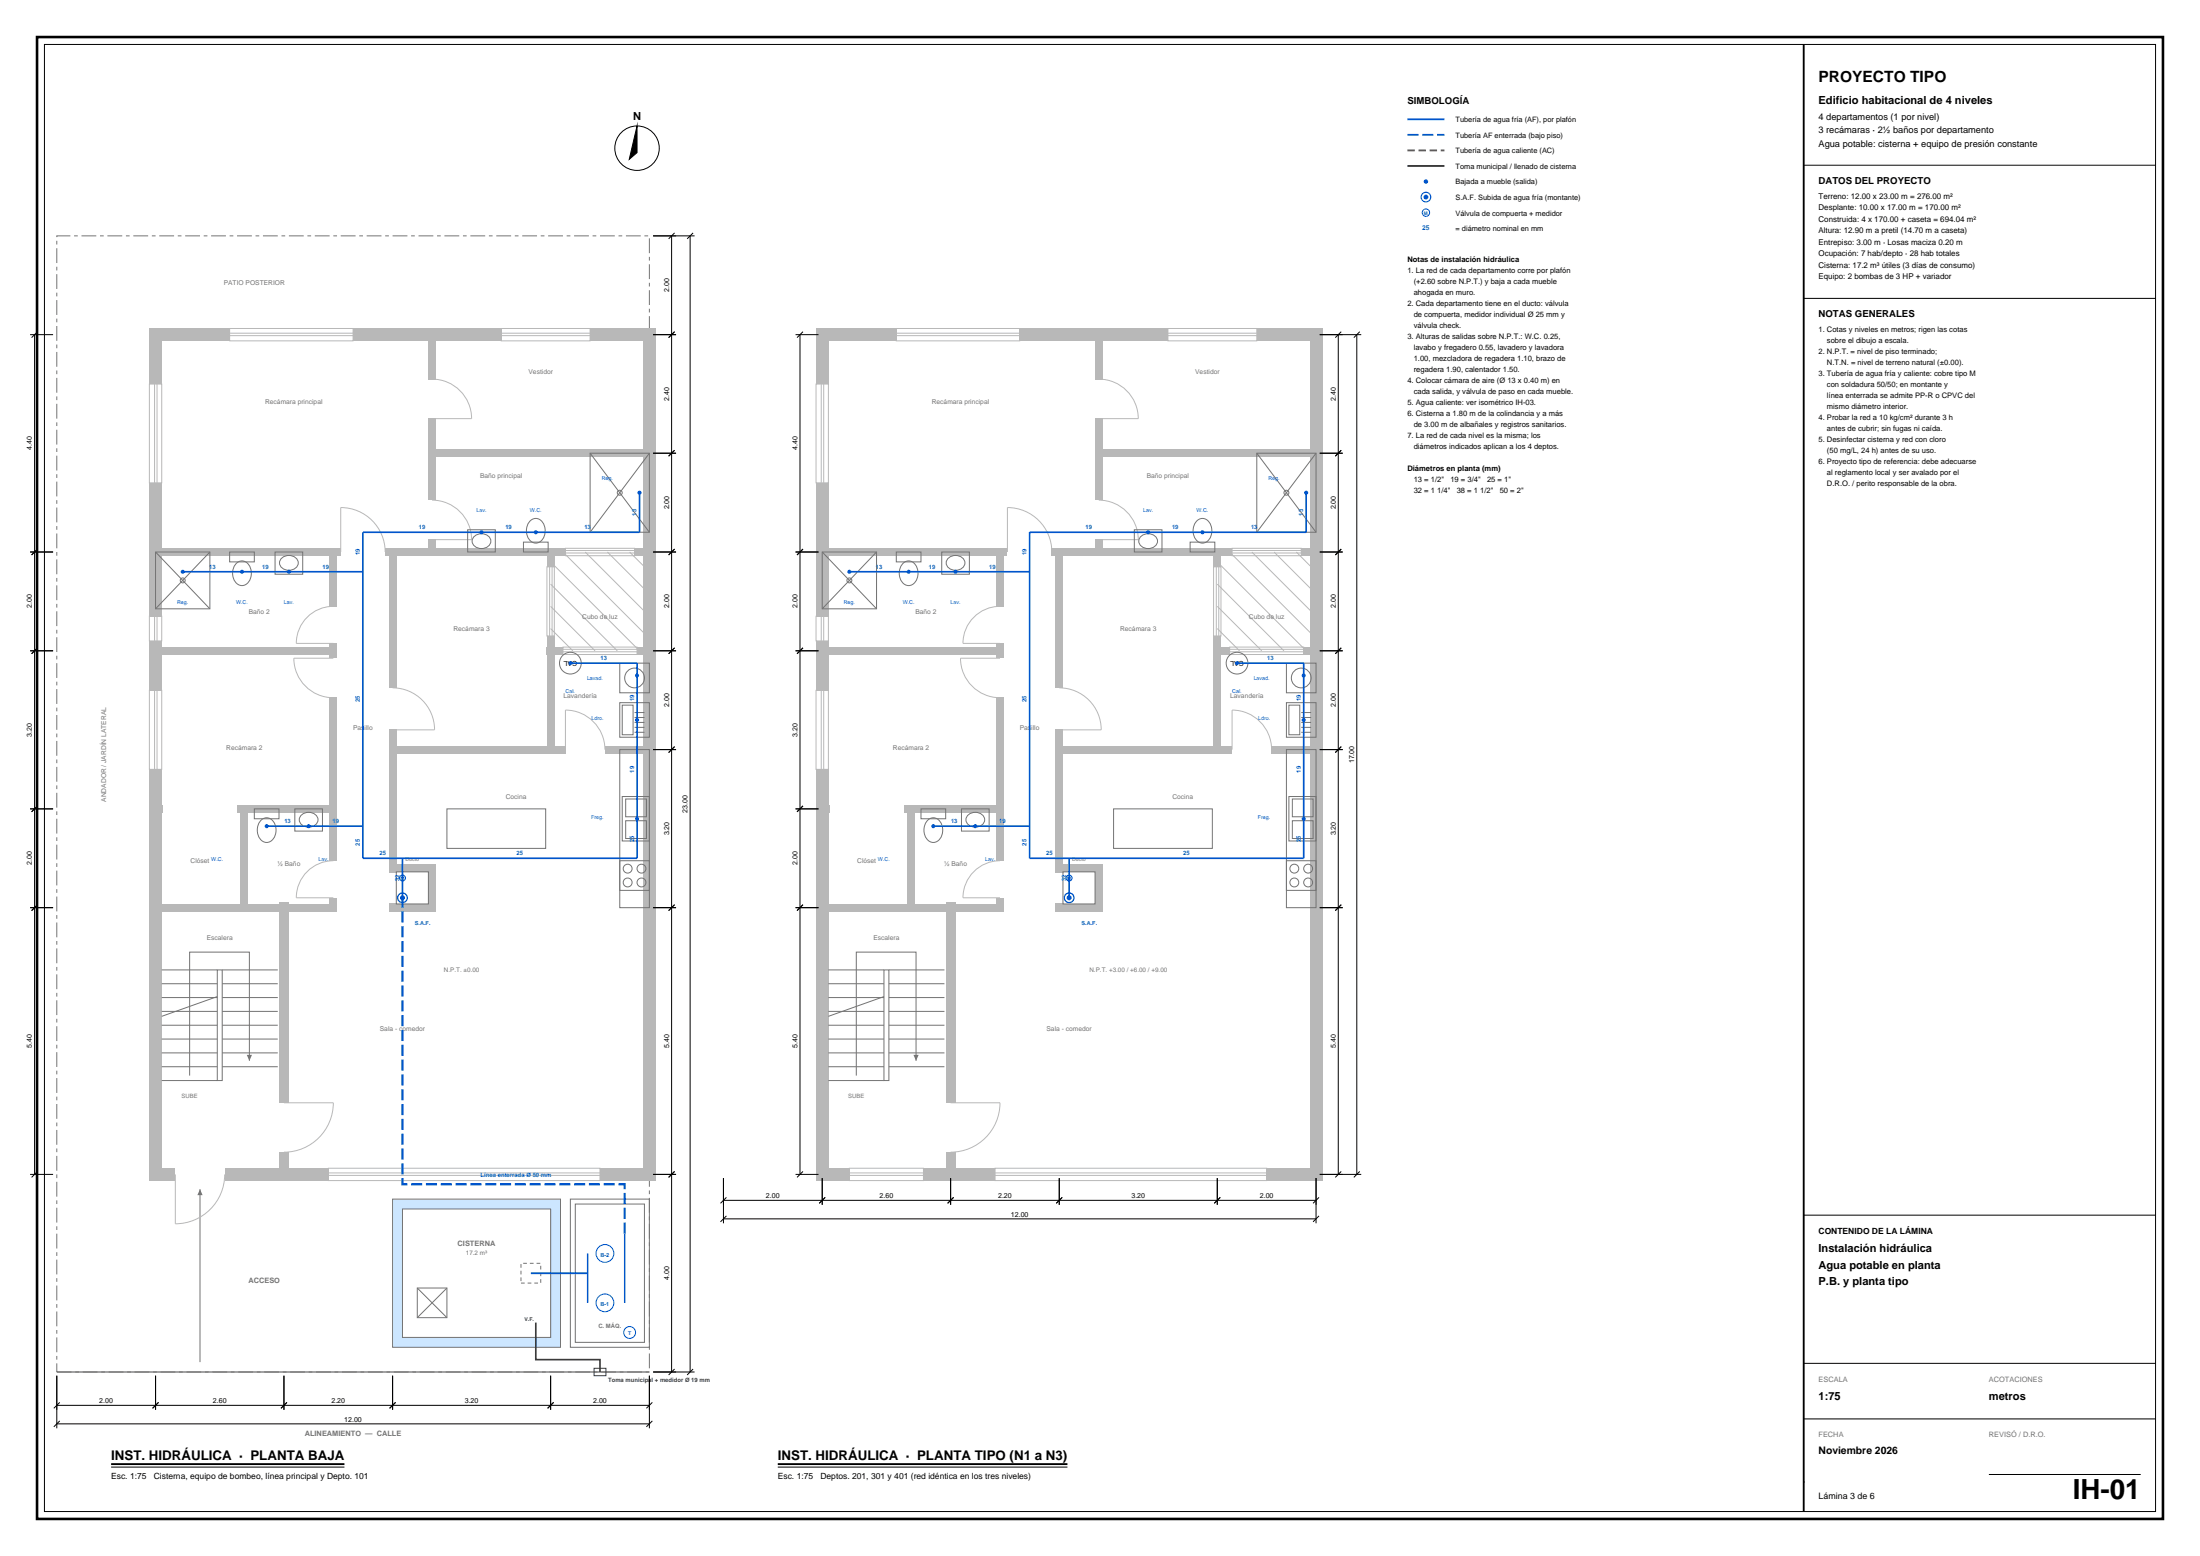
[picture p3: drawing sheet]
<svg xmlns="http://www.w3.org/2000/svg" width="594mm" height="420mm" viewBox="0 0 594 420" stroke-linecap="round" stroke-linejoin="round" font-family="sans-serif">
<path d="M10 10h574v400h-574z" fill="none" stroke="#000" stroke-width=".7" stroke-linecap="butt"/>
<path d="M12 12h570v396h-570zM487 44.6h95M487 80.5h95M487 328h95M487 368h95M487 400h.1M487 383h95M537 398h41" fill="none" stroke="#000" stroke-width=".27"/>
<path d="M487 12v396" fill="none" stroke="#000" stroke-width=".5"/>
<path d="M15.3 370.3h160" fill="none" stroke="#737373" stroke-width=".35"/>
<path d="M106 323.7h45.3v40h-45.3z" fill-rule="evenodd" fill="#cce6ff" stroke="#737373" stroke-width=".27"/>
<path d="M108.7 326.3h40v34.7h-40z" fill-rule="evenodd" fill="#fff" stroke="#737373" stroke-width=".27"/>
<path d="M54 321v46.7M154 323.7h21.3v40h-21.3zM155.3 325h18.7v37.3h-18.7zM112.7 347.7h8v8h-8zM112.7 347.7l8 8M120.7 347.7l-8 8" fill="none" stroke="#737373" stroke-width=".27"/>
<path d="M140.7 341h5.3v5.3h-5.3z" fill="none" stroke="#737373" stroke-width=".27" stroke-dasharray="1 .8" stroke-linecap="butt"/>
<path d="M54 321l.7 1.6h-1.4z" fill="#737373"/>
<path d="M15.3 63.7h160v306.6h-160z" fill="none" stroke="#737373" stroke-width=".27" stroke-dasharray="4 1 1 1" stroke-linecap="butt"/>
<path d="M148.7 157.7l18 18M148.7 151.7l24 24M152 149l23.3 23.3M158 149l17.3 17.3M164 149l11.3 11.3M170 149l5.3 5.3M148.7 175.7h.1M148.7 169.7l6 6M148.7 163.7l12 12" fill="none" stroke="#b8b8b8" stroke-width=".27"/>
<g fill="#b8b8b8">
<path d="M40.3 315.3h7v3.4h-7z" fill-rule="evenodd"/>
<path d="M60.7 315.3h28v3.4h-28z" fill-rule="evenodd"/>
<path d="M162 315.3h15v3.4h-15z" fill-rule="evenodd"/>
</g>
<path d="M47.3 317v13.3a13.3 13.3 0 0 0 13.4-13.3M88.7 315.3h73.3v3.4h-73.3zM88.7 317.3h73.3M88.7 316.6h73.3" fill="none" stroke="#b8b8b8" stroke-width=".27"/>
<g fill="#b8b8b8">
<path d="M40.3 88.7h21.7v3.3h-21.7z" fill-rule="evenodd"/>
<path d="M95.3 88.7h40v3.3h-40z" fill-rule="evenodd"/>
<path d="M159.3 88.7h17.7v3.3h-17.7z" fill-rule="evenodd"/>
</g>
<path d="M62 88.7h33.3v3.3h-33.3zM62 90.6h33.3M62 89.9h33.3M135.3 88.7h24v3.3h-24zM135.3 90.6h24M135.3 89.9h24" fill="none" stroke="#b8b8b8" stroke-width=".27"/>
<g fill="#b8b8b8">
<path d="M40.3 207.7h3.4v111h-3.4z" fill-rule="evenodd"/>
<path d="M40.3 173h3.4v13.3h-3.4z" fill-rule="evenodd"/>
<path d="M40.3 130.3h3.4v36h-3.4z" fill-rule="evenodd"/>
<path d="M40.3 88.7h3.4v15h-3.4z" fill-rule="evenodd"/>
</g>
<path d="M40.3 103.7h3.4v26.6h-3.4zM41.7 103.7v26.6M42.4 103.7v26.6M40.3 166.3h3.4v6.7h-3.4zM41.7 166.3v6.7M42.4 166.3v6.7M40.3 186.3h3.4v21.4h-3.4zM41.7 186.3v21.4M42.4 186.3v21.4" fill="none" stroke="#b8b8b8" stroke-width=".27"/>
<g fill="#b8b8b8">
<path d="M173.7 88.7h3.3v230h-3.3z" fill-rule="evenodd"/>
<path d="M75.3 311h2.7v7.3h-2.7z" fill-rule="evenodd"/>
<path d="M75.3 243.7h2.7v54h-2.7z" fill-rule="evenodd"/>
</g>
<path d="M76.7 297.7h13.3a13.3 13.3 0 0 1-13.3 13.3" fill="none" stroke="#b8b8b8" stroke-width=".27"/>
<g fill="#b8b8b8">
<path d="M41 244h50v2h-50z" fill-rule="evenodd"/>
<path d="M105 244h12.7v2h-12.7z" fill-rule="evenodd"/>
<path d="M65 217.3h2v28.7h-2z" fill-rule="evenodd"/>
<path d="M89 242.3h2v3.7h-2z" fill-rule="evenodd"/>
<path d="M89 188.3h2v44h-2z" fill-rule="evenodd"/>
<path d="M89 173.7h2v4h-2z" fill-rule="evenodd"/>
<path d="M89 148h2v15.7h-2z" fill-rule="evenodd"/>
</g>
<path d="M90 177.7h-10.7a10.7 10.7 0 0 0 10.7 10.6M90 163.7a10 10 0 0 0-10 10h10M90 232.3a10 10 0 0 0-10 10h10" fill="none" stroke="#b8b8b8" stroke-width=".27"/>
<g fill="#b8b8b8">
<path d="M41 217.3h3v2h-3z" fill-rule="evenodd"/>
<path d="M64 217.3h27v2h-27z" fill-rule="evenodd"/>
<path d="M41 174.7h50v2h-50z" fill-rule="evenodd"/>
<path d="M41 148h51v2h-51z" fill-rule="evenodd"/>
<path d="M104 148h48.7v2h-48.7z" fill-rule="evenodd"/>
<path d="M171.3 148h5v2h-5z" fill-rule="evenodd"/>
</g>
<path d="M92 149v-12a12 12 0 0 1 12 12M152.7 148h18.6v2h-18.6zM152.7 149.3h18.6M152.7 148.6h18.6" fill="none" stroke="#b8b8b8" stroke-width=".27"/>
<g fill="#b8b8b8">
<path d="M105 243.7h2v2.3h-2z" fill-rule="evenodd"/>
<path d="M105 197h2v38.7h-2z" fill-rule="evenodd"/>
<path d="M105 148h2v37.7h-2z" fill-rule="evenodd"/>
</g>
<path d="M106 185.7a11.3 11.3 0 0 1 11.3 11.3h-11.3" fill="none" stroke="#b8b8b8" stroke-width=".27"/>
<g fill="#b8b8b8">
<path d="M115.7 233.3h2v12.7h-2z" fill-rule="evenodd"/>
<path d="M105 233.3h12.7v2h-12.7z" fill-rule="evenodd"/>
<path d="M105 201.3h47.7v2h-47.7z" fill-rule="evenodd"/>
<path d="M163.3 201.3h13v2h-13z" fill-rule="evenodd"/>
</g>
<path d="M152.7 202.3v-10.6a10.7 10.7 0 0 1 10.6 10.6" fill="none" stroke="#b8b8b8" stroke-width=".27"/>
<g fill="#b8b8b8">
<path d="M147.7 171.7h2v31.6h-2z" fill-rule="evenodd"/>
<path d="M147.7 148h2v5h-2z" fill-rule="evenodd"/>
</g>
<path d="M147.7 153h2v18.7h-2zM148.4 153v18.7M149.1 153v18.7" fill="none" stroke="#b8b8b8" stroke-width=".27"/>
<g fill="#b8b8b8">
<path d="M147.7 174.7h4.3v2h-4.3z" fill-rule="evenodd"/>
<path d="M172 174.7h4.3v2h-4.3z" fill-rule="evenodd"/>
</g>
<path d="M152 174.7h20v2h-20zM152 175.9h20M152 175.3h20" fill="none" stroke="#b8b8b8" stroke-width=".27"/>
<g fill="#b8b8b8">
<path d="M115.7 145.7h2v4.3h-2z" fill-rule="evenodd"/>
<path d="M115.7 113h2v22h-2z" fill-rule="evenodd"/>
<path d="M115.7 89.3h2v13h-2z" fill-rule="evenodd"/>
</g>
<path d="M116.7 102.3a10.7 10.7 0 0 1 10.6 10.7h-10.6M116.7 135a10.7 10.7 0 0 1 10.6 10.7h-10.6" fill="none" stroke="#b8b8b8" stroke-width=".27"/>
<path d="M115.7 121.3h60.6v2h-60.6z" fill-rule="evenodd" fill="#b8b8b8"/>
<g fill="none" stroke="#737373" stroke-width=".27">
<path d="M43.7 276.7h15M43.7 273h15M43.7 269.3h15M43.7 265.5h15M43.7 261.8h15M58.7 261.8h1.3v29.9h-1.3zM60 276.7h15M60 273h15M60 269.3h15M60 265.5h15M60 261.8h15M43.7 291.7h15"/>
<path d="M43.7 287.9h15M43.7 284.2h15M43.7 280.5h15M60 287.9h15M60 284.2h15M60 280.5h15M67.3 286.3v-29.3h-16.1v33.3"/>
</g>
<path d="M66.6 284.7h1.4l-.7 1.6z" fill="#737373"/>
<g fill="none" stroke="#737373" stroke-width=".27">
<path d="M159.3 122.3h16v21.4h-16zM159.3 122.3l16 21.4M175.3 122.3l-16 21.4M42 149h14.7v15.3h-14.7zM42 149l14.7 15.3M56.7 149l-14.7 15.3M62 149h6.7v2.7h-6.7zM63.7 152.1a2.26 2.26 0 0 1 3.9 1.2 3.6 3.6 0 0 1-1.7 4.7 2.8 2.8 0 0 1-3.1-3.3 3.8 3.8 0 0 1 .9-2.6zM74.3 149h7.4v6h-7.4zM76.2 150.5a2.69 2.69 0 0 1 4.3 1.4 2.6 2.6 0 0 1-2.5 2 2.6 2.6 0 0 1-2.5-2l.1-.5zM126.3 143h7.4v6h-7.4zM128.2 144.7a2.69 2.69 0 0 1 4.3 1.4 2.6 2.6 0 0 1-2.5 2 2.6 2.6 0 0 1-2.5-2l.1-.6z"/>
<path d="M141.3 146.3h6.7v2.7h-6.7zM143.1 140.7a2.26 2.26 0 0 1 3.8 1.1 3.6 3.6 0 0 1-1.7 4.7 2.8 2.8 0 0 1-3.1-3.2 3.8 3.8 0 0 1 1-2.6zM167.3 179h8v8h-8zM167.3 189.7h8v9.3h-8zM168 190.3h2.9v8h-2.9zM171.3 197.7h2.7M171.3 196.3h2.7M171.3 195h2.7M171.3 193.7h2.7M171.3 192.3h2.7M68.7 218.3h6.6v2.7h-6.6zM79.6 218.3h7.5v6h-7.5z"/>
<path d="M81.5 219.9a2.69 2.69 0 0 1 4.4 1.4 2.6 2.6 0 0 1-2.6 2 2.6 2.6 0 0 1-2.5-2l.1-.6zM120.7 218.3h26.6v10.7h-26.6zM167.3 202.3h8v42.7h-8zM168 215h7.3v12h-7.3zM168.9 215.7h5.6v4.8h-5.6zM70.4 221.5a2.26 2.26 0 0 1 3.9 1.1 3.6 3.6 0 0 1-1.7 4.7 2.8 2.8 0 0 1-3.1-3.2 3.8 3.8 0 0 1 .9-2.6zM107 235.3h8.7v8.7h-8.7zM167.3 232.3h8v8h-8zM168.9 221.5h5.6v4.8h-5.6zM58.7 269l-15 5.3"/>
<circle cx="167.3" cy="133" r=".67"/>
<circle cx="49.3" cy="156.7" r=".67"/>
<circle cx="154" cy="179" r="2.93"/>
<circle cx="171.3" cy="183" r="2.67"/>
<circle cx="169.5" cy="238.2" r="1.2"/>
<circle cx="169.5" cy="234.5" r="1.2"/>
<circle cx="173.2" cy="238.2" r="1.2"/>
<circle cx="173.2" cy="234.5" r="1.2"/>
</g>
<path d="M83.3 223h14.7v8.7h10.7v10.6" fill="none" stroke="#0054cc" stroke-width=".45"/>
<circle cx="83.3" cy="223" r=".55" fill="#0054cc"/>
<path d="M72 223h11.3" fill="none" stroke="#0054cc" stroke-width=".45"/>
<circle cx="72" cy="223" r=".55" fill="#0054cc"/>
<path d="M78 154.3h20v68.7" fill="none" stroke="#0054cc" stroke-width=".45"/>
<circle cx="78" cy="154.3" r=".55" fill="#0054cc"/>
<path d="M65.3 154.3h12.7" fill="none" stroke="#0054cc" stroke-width=".45"/>
<circle cx="65.3" cy="154.3" r=".55" fill="#0054cc"/>
<path d="M49.3 154.3h16" fill="none" stroke="#0054cc" stroke-width=".45"/>
<circle cx="49.3" cy="154.3" r=".55" fill="#0054cc"/>
<path d="M130 143.7h-32v10.6" fill="none" stroke="#0054cc" stroke-width=".45"/>
<circle cx="130" cy="143.7" r=".55" fill="#0054cc"/>
<path d="M130 143.7h14.7" fill="none" stroke="#0054cc" stroke-width=".45"/>
<circle cx="144.7" cy="143.7" r=".55" fill="#0054cc"/>
<path d="M172.7 133v10.7h-28" fill="none" stroke="#0054cc" stroke-width=".45"/>
<circle cx="172.7" cy="133" r=".55" fill="#0054cc"/>
<path d="M172 221v10.7h-63.3" fill="none" stroke="#0054cc" stroke-width=".45"/>
<circle cx="172" cy="221" r=".55" fill="#0054cc"/>
<path d="M172 194.3v26.7" fill="none" stroke="#0054cc" stroke-width=".45"/>
<circle cx="172" cy="194.3" r=".55" fill="#0054cc"/>
<path d="M172 182.3v12" fill="none" stroke="#0054cc" stroke-width=".45"/>
<circle cx="172" cy="182.3" r=".55" fill="#0054cc"/>
<path d="M154 179h18v3.3" fill="none" stroke="#0054cc" stroke-width=".45"/>
<circle cx="154" cy="179" r=".55" fill="#0054cc"/>
<circle cx="108.7" cy="242.3" r="1.3" fill="none" stroke="#0054cc" stroke-width=".35"/>
<circle cx="108.7" cy="242.3" r=".5" fill="#0054cc" stroke="#0054cc" stroke-width=".35"/>
<g fill="none" stroke="#0054cc" stroke-width=".27">
<circle cx="108.7" cy="237" r=".8"/>
<circle cx="163.3" cy="338.3" r="2.4"/>
<circle cx="163.3" cy="351.7" r="2.4"/>
<circle cx="170" cy="359.7" r="1.6"/>
</g>
<path d="M168.7 333v-13.3h-60v-77.4" fill="none" stroke="#0054cc" stroke-width=".6" stroke-dasharray="3 1" stroke-linecap="butt"/>
<path d="M143.3 343.7h15.4" fill="none" stroke="#0054cc" stroke-width=".5"/>
<path d="M158.7 338.3v13.4M168.7 333v18.7" fill="none" stroke="#0054cc" stroke-width=".4"/>
<path d="M144.7 357v10h17.3v3.3" fill="none" stroke="#008033" stroke-width=".45"/>
<path d="M160.4 369.3h3.2v2h-3.2z" fill="none" stroke="#008033" stroke-width=".27"/>
<g fill="none" stroke="#000" stroke-width=".27">
<path d="M176.3 63.7h11.2M181.3 63.7v306.6M182.1 62.9l-1.6 1.6M186.3 63.7v306.6M187.1 62.9l-1.6 1.6M8.1 90.3h6.2M9.3 90.3v226.7M10.1 89.5l-1.6 1.6M176.3 90.3h6.2M182.1 89.5l-1.6 1.6M176.3 122.3h6.2M182.1 121.5l-1.6 1.6"/>
<path d="M8.1 149h6.2M10.1 148.2l-1.6 1.6M176.3 149h6.2M182.1 148.2l-1.6 1.6M8.1 175.7h6.2M10.1 174.9l-1.6 1.6M176.3 175.7h6.2M182.1 174.9l-1.6 1.6M8.1 218.3h6.2M10.1 217.5l-1.6 1.6M176.3 202.3h6.2M182.1 201.5l-1.6 1.6"/>
<path d="M8.1 245h6.2M10.1 244.2l-1.6 1.6M176.3 245h6.2M182.1 244.2l-1.6 1.6M8.1 317h6.2M10.1 316.2l-1.6 1.6M176.3 317h6.2M182.1 316.2l-1.6 1.6M15.3 379.3h160M15.3 371.3v14.2M16.1 378.5l-1.6 1.6M42 371.3v9.2"/>
<path d="M42.8 378.5l-1.6 1.6M76.7 371.3v9.2M77.5 378.5l-1.6 1.6M106 371.3v9.2M106.8 378.5l-1.6 1.6M148.7 371.3v9.2M149.5 378.5l-1.6 1.6M175.3 371.3v14.2M176.1 378.5l-1.6 1.6M176.3 370.3h11.2M182.1 369.5l-1.6 1.6M187.1 369.5l-1.6 1.6"/>
<path d="M15.3 384.3h160M16.1 383.5l-1.6 1.6M30 396h63M176.1 383.5l-1.6 1.6"/>
</g>
<path d="M30 395.2h63" fill="none" stroke="#000" stroke-width=".5"/>
<path d="M328.7 157.7l18 18M328.7 151.7l24 24M332 149l23.3 23.3M338 149l17.3 17.3M344 149l11.3 11.3M350 149l5.3 5.3M328.7 175.7h.1M328.7 169.7l6 6M328.7 163.7l12 12" fill="none" stroke="#b8b8b8" stroke-width=".27"/>
<g fill="#b8b8b8">
<path d="M220.3 315.3h9v3.4h-9z" fill-rule="evenodd"/>
<path d="M249.3 315.3h19.4v3.4h-19.4z" fill-rule="evenodd"/>
<path d="M342 315.3h15v3.4h-15z" fill-rule="evenodd"/>
</g>
<path d="M229.3 315.3h20v3.4h-20zM229.3 317.3h20M229.3 316.6h20M268.7 315.3h73.3v3.4h-73.3zM268.7 317.3h73.3M268.7 316.6h73.3" fill="none" stroke="#b8b8b8" stroke-width=".27"/>
<g fill="#b8b8b8">
<path d="M220.3 88.7h21.7v3.3h-21.7z" fill-rule="evenodd"/>
<path d="M275.3 88.7h40v3.3h-40z" fill-rule="evenodd"/>
<path d="M339.3 88.7h17.7v3.3h-17.7z" fill-rule="evenodd"/>
</g>
<path d="M242 88.7h33.3v3.3h-33.3zM242 90.6h33.3M242 89.9h33.3M315.3 88.7h24v3.3h-24zM315.3 90.6h24M315.3 89.9h24" fill="none" stroke="#b8b8b8" stroke-width=".27"/>
<g fill="#b8b8b8">
<path d="M220.3 207.7h3.4v111h-3.4z" fill-rule="evenodd"/>
<path d="M220.3 173h3.4v13.3h-3.4z" fill-rule="evenodd"/>
<path d="M220.3 130.3h3.4v36h-3.4z" fill-rule="evenodd"/>
<path d="M220.3 88.7h3.4v15h-3.4z" fill-rule="evenodd"/>
</g>
<path d="M220.3 103.7h3.4v26.6h-3.4zM221.7 103.7v26.6M222.4 103.7v26.6M220.3 166.3h3.4v6.7h-3.4zM221.7 166.3v6.7M222.4 166.3v6.7M220.3 186.3h3.4v21.4h-3.4zM221.7 186.3v21.4M222.4 186.3v21.4" fill="none" stroke="#b8b8b8" stroke-width=".27"/>
<g fill="#b8b8b8">
<path d="M353.7 88.7h3.3v230h-3.3z" fill-rule="evenodd"/>
<path d="M255.3 311h2.7v7.3h-2.7z" fill-rule="evenodd"/>
<path d="M255.3 243.7h2.7v54h-2.7z" fill-rule="evenodd"/>
</g>
<path d="M256.7 297.7h13.3a13.3 13.3 0 0 1-13.3 13.3" fill="none" stroke="#b8b8b8" stroke-width=".27"/>
<g fill="#b8b8b8">
<path d="M221 244h50v2h-50z" fill-rule="evenodd"/>
<path d="M285 244h12.7v2h-12.7z" fill-rule="evenodd"/>
<path d="M245 217.3h2v28.7h-2z" fill-rule="evenodd"/>
<path d="M269 242.3h2v3.7h-2z" fill-rule="evenodd"/>
<path d="M269 188.3h2v44h-2z" fill-rule="evenodd"/>
<path d="M269 173.7h2v4h-2z" fill-rule="evenodd"/>
<path d="M269 148h2v15.7h-2z" fill-rule="evenodd"/>
</g>
<path d="M270 177.7h-10.7a10.7 10.7 0 0 0 10.7 10.6M270 163.7a10 10 0 0 0-10 10h10M270 232.3a10 10 0 0 0-10 10h10" fill="none" stroke="#b8b8b8" stroke-width=".27"/>
<g fill="#b8b8b8">
<path d="M221 217.3h3v2h-3z" fill-rule="evenodd"/>
<path d="M244 217.3h27v2h-27z" fill-rule="evenodd"/>
<path d="M221 174.7h50v2h-50z" fill-rule="evenodd"/>
<path d="M221 148h51v2h-51z" fill-rule="evenodd"/>
<path d="M284 148h48.7v2h-48.7z" fill-rule="evenodd"/>
<path d="M351.3 148h5v2h-5z" fill-rule="evenodd"/>
</g>
<path d="M272 149v-12a12 12 0 0 1 12 12M332.7 148h18.6v2h-18.6zM332.7 149.3h18.6M332.7 148.6h18.6" fill="none" stroke="#b8b8b8" stroke-width=".27"/>
<g fill="#b8b8b8">
<path d="M285 243.7h2v2.3h-2z" fill-rule="evenodd"/>
<path d="M285 197h2v38.7h-2z" fill-rule="evenodd"/>
<path d="M285 148h2v37.7h-2z" fill-rule="evenodd"/>
</g>
<path d="M286 185.7a11.3 11.3 0 0 1 11.3 11.3h-11.3" fill="none" stroke="#b8b8b8" stroke-width=".27"/>
<g fill="#b8b8b8">
<path d="M295.7 233.3h2v12.7h-2z" fill-rule="evenodd"/>
<path d="M285 233.3h12.7v2h-12.7z" fill-rule="evenodd"/>
<path d="M285 201.3h47.7v2h-47.7z" fill-rule="evenodd"/>
<path d="M343.3 201.3h13v2h-13z" fill-rule="evenodd"/>
</g>
<path d="M332.7 202.3v-10.6a10.7 10.7 0 0 1 10.6 10.6" fill="none" stroke="#b8b8b8" stroke-width=".27"/>
<g fill="#b8b8b8">
<path d="M327.7 171.7h2v31.6h-2z" fill-rule="evenodd"/>
<path d="M327.7 148h2v5h-2z" fill-rule="evenodd"/>
</g>
<path d="M327.7 153h2v18.7h-2zM328.4 153v18.7M329.1 153v18.7" fill="none" stroke="#b8b8b8" stroke-width=".27"/>
<g fill="#b8b8b8">
<path d="M327.7 174.7h4.3v2h-4.3z" fill-rule="evenodd"/>
<path d="M352 174.7h4.3v2h-4.3z" fill-rule="evenodd"/>
</g>
<path d="M332 174.7h20v2h-20zM332 175.9h20M332 175.3h20" fill="none" stroke="#b8b8b8" stroke-width=".27"/>
<g fill="#b8b8b8">
<path d="M295.7 145.7h2v4.3h-2z" fill-rule="evenodd"/>
<path d="M295.7 113h2v22h-2z" fill-rule="evenodd"/>
<path d="M295.7 89.3h2v13h-2z" fill-rule="evenodd"/>
</g>
<path d="M296.7 102.3a10.7 10.7 0 0 1 10.6 10.7h-10.6M296.7 135a10.7 10.7 0 0 1 10.6 10.7h-10.6" fill="none" stroke="#b8b8b8" stroke-width=".27"/>
<path d="M295.7 121.3h60.6v2h-60.6z" fill-rule="evenodd" fill="#b8b8b8"/>
<g fill="none" stroke="#737373" stroke-width=".27">
<path d="M223.7 276.7h15M223.7 273h15M223.7 269.3h15M223.7 265.5h15M223.7 261.8h15M238.7 261.8h1.3v29.9h-1.3zM240 276.7h15M240 273h15M240 269.3h15M240 265.5h15M240 261.8h15M223.7 291.7h15"/>
<path d="M223.7 287.9h15M223.7 284.2h15M223.7 280.5h15M240 287.9h15M240 284.2h15M240 280.5h15M247.3 286.3v-29.3h-16.1v33.3"/>
</g>
<path d="M246.6 284.7h1.4l-.7 1.6z" fill="#737373"/>
<g fill="none" stroke="#737373" stroke-width=".27">
<path d="M339.3 122.3h16v21.4h-16zM339.3 122.3l16 21.4M355.3 122.3l-16 21.4M222 149h14.7v15.3h-14.7zM222 149l14.7 15.3M236.7 149l-14.7 15.3M242 149h6.7v2.7h-6.7zM243.7 152.1a2.26 2.26 0 0 1 3.9 1.2 3.6 3.6 0 0 1-1.7 4.7 2.8 2.8 0 0 1-3.1-3.3 3.8 3.8 0 0 1 .9-2.6zM254.3 149h7.4v6h-7.4zM256.2 150.5a2.69 2.69 0 0 1 4.3 1.4 2.6 2.6 0 0 1-2.5 2 2.6 2.6 0 0 1-2.5-2l.1-.5zM306.3 143h7.4v6h-7.4zM308.2 144.7a2.69 2.69 0 0 1 4.3 1.4 2.6 2.6 0 0 1-2.5 2 2.6 2.6 0 0 1-2.5-2l.1-.6z"/>
<path d="M321.3 146.3h6.7v2.7h-6.7zM323.1 140.7a2.26 2.26 0 0 1 3.8 1.1 3.6 3.6 0 0 1-1.7 4.7 2.8 2.8 0 0 1-3.1-3.2 3.8 3.8 0 0 1 1-2.6zM347.3 179h8v8h-8zM347.3 189.7h8v9.3h-8zM348 190.3h2.9v8h-2.9zM351.3 197.7h2.7M351.3 196.3h2.7M351.3 195h2.7M351.3 193.7h2.7M351.3 192.3h2.7M248.7 218.3h6.6v2.7h-6.6zM259.6 218.3h7.5v6h-7.5z"/>
<path d="M261.5 219.9a2.69 2.69 0 0 1 4.4 1.4 2.6 2.6 0 0 1-2.6 2 2.6 2.6 0 0 1-2.5-2l.1-.6zM300.7 218.3h26.6v10.7h-26.6zM347.3 202.3h8v42.7h-8zM348 215h7.3v12h-7.3zM348.9 215.7h5.6v4.8h-5.6zM250.4 221.5a2.26 2.26 0 0 1 3.9 1.1 3.6 3.6 0 0 1-1.7 4.7 2.8 2.8 0 0 1-3.1-3.2 3.8 3.8 0 0 1 .9-2.6zM287 235.3h8.7v8.7h-8.7zM347.3 232.3h8v8h-8zM348.9 221.5h5.6v4.8h-5.6zM238.7 269l-15 5.3"/>
<circle cx="347.3" cy="133" r=".67"/>
<circle cx="229.3" cy="156.7" r=".67"/>
<circle cx="334" cy="179" r="2.93"/>
<circle cx="351.3" cy="183" r="2.67"/>
<circle cx="349.5" cy="238.2" r="1.2"/>
<circle cx="349.5" cy="234.5" r="1.2"/>
<circle cx="353.2" cy="238.2" r="1.2"/>
<circle cx="353.2" cy="234.5" r="1.2"/>
</g>
<path d="M263.3 223h14.7v8.7h10.7v10.6" fill="none" stroke="#0054cc" stroke-width=".45"/>
<circle cx="263.3" cy="223" r=".55" fill="#0054cc"/>
<path d="M252 223h11.3" fill="none" stroke="#0054cc" stroke-width=".45"/>
<circle cx="252" cy="223" r=".55" fill="#0054cc"/>
<path d="M258 154.3h20v68.7" fill="none" stroke="#0054cc" stroke-width=".45"/>
<circle cx="258" cy="154.3" r=".55" fill="#0054cc"/>
<path d="M245.3 154.3h12.7" fill="none" stroke="#0054cc" stroke-width=".45"/>
<circle cx="245.3" cy="154.3" r=".55" fill="#0054cc"/>
<path d="M229.3 154.3h16" fill="none" stroke="#0054cc" stroke-width=".45"/>
<circle cx="229.3" cy="154.3" r=".55" fill="#0054cc"/>
<path d="M310 143.7h-32v10.6" fill="none" stroke="#0054cc" stroke-width=".45"/>
<circle cx="310" cy="143.7" r=".55" fill="#0054cc"/>
<path d="M310 143.7h14.7" fill="none" stroke="#0054cc" stroke-width=".45"/>
<circle cx="324.7" cy="143.7" r=".55" fill="#0054cc"/>
<path d="M352.7 133v10.7h-28" fill="none" stroke="#0054cc" stroke-width=".45"/>
<circle cx="352.7" cy="133" r=".55" fill="#0054cc"/>
<path d="M352 221v10.7h-63.3" fill="none" stroke="#0054cc" stroke-width=".45"/>
<circle cx="352" cy="221" r=".55" fill="#0054cc"/>
<path d="M352 194.3v26.7" fill="none" stroke="#0054cc" stroke-width=".45"/>
<circle cx="352" cy="194.3" r=".55" fill="#0054cc"/>
<path d="M352 182.3v12" fill="none" stroke="#0054cc" stroke-width=".45"/>
<circle cx="352" cy="182.3" r=".55" fill="#0054cc"/>
<path d="M334 179h18v3.3" fill="none" stroke="#0054cc" stroke-width=".45"/>
<circle cx="334" cy="179" r=".55" fill="#0054cc"/>
<circle cx="288.7" cy="242.3" r="1.3" fill="none" stroke="#0054cc" stroke-width=".35"/>
<circle cx="288.7" cy="242.3" r=".5" fill="#0054cc" stroke="#0054cc" stroke-width=".35"/>
<circle cx="288.7" cy="237" r=".8" fill="none" stroke="#0054cc" stroke-width=".27"/>
<g fill="none" stroke="#000" stroke-width=".27">
<path d="M214.8 90.3h6.2M216 90.3v226.7M216.8 89.5l-1.6 1.6M356.3 90.3h11.2M361.3 90.3v226.7M362.1 89.5l-1.6 1.6M366.3 90.3v226.7M367.1 89.5l-1.6 1.6M356.3 122.3h6.2M362.1 121.5l-1.6 1.6M214.8 149h6.2M216.8 148.2l-1.6 1.6"/>
<path d="M356.3 149h6.2M362.1 148.2l-1.6 1.6M214.8 175.7h6.2M216.8 174.9l-1.6 1.6M356.3 175.7h6.2M362.1 174.9l-1.6 1.6M214.8 218.3h6.2M216.8 217.5l-1.6 1.6M356.3 202.3h6.2M362.1 201.5l-1.6 1.6M214.8 245h6.2M216.8 244.2l-1.6 1.6"/>
<path d="M356.3 245h6.2M362.1 244.2l-1.6 1.6M195.3 318v12.2M214.8 317h6.2M216.8 316.2l-1.6 1.6M222 318v7.2M256.7 318v7.2M286 318v7.2M328.7 318v7.2M355.3 318v12.2M356.3 317h11.2M362.1 316.2l-1.6 1.6"/>
<path d="M367.1 316.2l-1.6 1.6M195.3 324h160M195.3 329h160M196.1 323.2l-1.6 1.6M196.1 328.2l-1.6 1.6M222.8 323.2l-1.6 1.6M257.5 323.2l-1.6 1.6M286.8 323.2l-1.6 1.6M329.5 323.2l-1.6 1.6M356.1 323.2l-1.6 1.6M356.1 328.2l-1.6 1.6M210 396h78.2"/>
<circle cx="172" cy="40" r="6"/>
</g>
<path d="M210 395.2h78.2" fill="none" stroke="#000" stroke-width=".5"/>
<path d="M172 34v7.2l-2.1 1.8z" fill="#000" stroke="#000" stroke-width=".27"/>
<path d="M380 32.2h10" fill="none" stroke="#0054cc" stroke-width=".5"/>
<path d="M380 36.4h10" fill="none" stroke="#0054cc" stroke-width=".5" stroke-dasharray="3 1" stroke-linecap="butt"/>
<path d="M380 40.6h10" fill="none" stroke="#d91a1a" stroke-width=".5" stroke-dasharray="2 1" stroke-linecap="butt"/>
<path d="M380 44.8h10" fill="none" stroke="#008033" stroke-width=".5"/>
<circle cx="385" cy="49" r=".6" fill="#0054cc"/>
<circle cx="385" cy="53.2" r="1.3" fill="none" stroke="#0054cc" stroke-width=".3"/>
<circle cx="385" cy="53.2" r=".5" fill="#0054cc" stroke="#0054cc" stroke-width=".3"/>
<circle cx="385" cy="57.4" r="1" fill="none" stroke="#0054cc" stroke-width=".27"/>
<text font-size="7.5" x="559.7" y="404.5">IH-01</text>
<text font-size="4.2" x="491" y="22">PROYECTO TIPO</text>
<g font-size="3.6">
<text x="30" y="394">INST. HIDRÁULICA · PLANTA BAJA</text>
<text x="210" y="394">INST. HIDRÁULICA · PLANTA TIPO (N1 a N3)</text>
</g>
<g font-size="3">
<text x="491" y="28">Edificio habitacional de 4 niveles</text>
<text x="170.9" y="32.5">N</text>
<text x="491" y="338">Instalación hidráulica</text>
<text x="491" y="342.4">Agua potable en planta</text>
<text x="491" y="346.8">P.B. y planta tipo</text>
<text x="491" y="378">1:75</text>
<text x="537" y="378">metros</text>
</g>
<text font-size="2.8" x="491" y="392.5">Noviembre 2026</text>
<g font-size="2.6">
<text x="380" y="28">SIMBOLOGÍA</text>
<text x="491" y="49.6">DATOS DEL PROYECTO</text>
<text x="491" y="85.5">NOTAS GENERALES</text>
</g>
<g font-size="2.5">
<text x="491" y="32.4">4 departamentos (1 por nivel)</text>
<text x="491" y="36">3 recámaras · 2½ baños por departamento</text>
<text x="491" y="39.6">Agua potable: cisterna + equipo de presión constante</text>
</g>
<text font-size="2.4" x="491" y="404.5">Lámina 3 de 6</text>
<g font-size="2.3">
<text x="491" y="333">CONTENIDO DE LA LÁMINA</text>
<text x="30" y="399.2">Esc. 1:75</text>
<text x="41.5" y="399.2">Cisterna, equipo de bombeo, línea principal y Depto. 101</text>
<text x="210" y="399.2">Esc. 1:75</text>
<text x="221.5" y="399.2">Deptos. 201, 301 y 401 (red idéntica en los tres niveles)</text>
</g>
<g font-size="2.2">
<text x="491" y="53.6">Terreno: 12.00 x 23.00 m = 276.00 m²</text>
<text x="491" y="56.7">Desplante: 10.00 x 17.00 m = 170.00 m²</text>
<text x="491" y="59.8">Construida: 4 x 170.00 + caseta = 694.04 m²</text>
<text x="491" y="63">Altura: 12.90 m a pretil (14.70 m a caseta)</text>
<text x="491" y="66.1">Entrepiso: 3.00 m · Losas maciza 0.20 m</text>
<text x="491" y="69.2">Ocupación: 7 hab/depto · 28 hab totales</text>
<text x="491" y="72.3">Cisterna: 17.2 m³ útiles (3 días de consumo)</text>
<text x="491" y="75.4">Equipo: 2 bombas de 3 HP + variador</text>
</g>
<g font-size="2.1">
<text x="380" y="70.6">Notas de instalación hidráulica</text>
<text x="380" y="73.6">1. La red de cada departamento corre por plafón</text>
<text x="381.7" y="76.5">(+2.60 sobre N.P.T.) y baja a cada mueble</text>
<text x="380" y="82.5">2. Cada departamento tiene en el ducto: válvula</text>
<text x="381.7" y="79.5">ahogada en muro.</text>
<text x="381.7" y="85.5">de compuerta, medidor individual Ø 25 mm y</text>
<text x="381.7" y="88.4">válvula check.</text>
<text x="491" y="89.5">1. Cotas y niveles en metros; rigen las cotas</text>
<text x="380" y="91.4">3. Alturas de salidas sobre N.P.T.: W.C. 0.25,</text>
<text x="381.7" y="94.4">lavabo y fregadero 0.55, lavadero y lavadora</text>
<text x="491" y="95.5">2. N.P.T. = nivel de piso terminado;</text>
<text x="493.3" y="92.5">sobre el dibujo a escala.</text>
<text x="381.7" y="97.4">1.00, mezcladora de regadera 1.10, brazo de</text>
<text x="381.7" y="100.3">regadera 1.90, calentador 1.50.</text>
<text x="491" y="101.4">3. Tubería de agua fría y caliente: cobre tipo M</text>
<text x="493.3" y="98.5">N.T.N. = nivel de terreno natural (±0.00).</text>
<text x="380" y="103.3">4. Colocar cámara de aire (Ø 13 x 0.40 m) en</text>
<text x="381.7" y="106.3">cada salida, y válvula de paso en cada mueble.</text>
<text x="493.3" y="104.4">con soldadura 50/50; en montante y</text>
<text x="493.3" y="107.4">línea enterrada se admite PP-R o CPVC del</text>
<text x="380" y="109.2">5. Agua caliente: ver isométrico IH-03.</text>
<text x="380" y="112.2">6. Cisterna a 1.80 m de la colindancia y a más</text>
<text x="491" y="113.3">4. Probar la red a 10 kg/cm² durante 3 h</text>
<text x="493.3" y="110.3">mismo diámetro interior.</text>
<text x="380" y="118.2">7. La red de cada nivel es la misma; los</text>
<text x="381.7" y="115.2">de 3.00 m de albañales y registros sanitarios.</text>
<text x="491" y="119.3">5. Desinfectar cisterna y red con cloro</text>
<text x="493.3" y="116.3">antes de cubrir; sin fugas ni caída.</text>
<text x="381.7" y="121.1">diámetros indicados aplican a los 4 deptos.</text>
<text x="491" y="125.2">6. Proyecto tipo de referencia: debe adecuarse</text>
<text x="493.3" y="122.2">(50 mg/L, 24 h) antes de su uso.</text>
<text x="380" y="127.1">Diámetros en planta (mm)</text>
<text x="381.7" y="130">13 = 1/2&quot;</text>
<text x="391.6" y="130">19 = 3/4&quot;</text>
<text x="401.5" y="130">25 = 1&quot;</text>
<text x="493.3" y="128.2">al reglamento local y ser avalado por el</text>
<text x="493.3" y="131.2">D.R.O. / perito responsable de la obra.</text>
<text x="381.7" y="133">32 = 1 1/4&quot;</text>
<text x="393.3" y="133">38 = 1 1/2&quot;</text>
<text x="404.9" y="133">50 = 2&quot;</text>
</g>
<g font-size="2">
<text x="393" y="33">Tubería de agua fría (AF), por plafón</text>
<text x="393" y="37.2">Tubería AF enterrada (bajo piso)</text>
<text x="393" y="41.4">Tubería de agua caliente (AC)</text>
<text x="393" y="45.6">Toma municipal / llenado de cisterna</text>
<text x="393" y="49.8">Bajada a mueble (salida)</text>
<text x="393" y="54">S.A.F. Subida de agua fría (montante)</text>
<text x="393" y="58.2">Válvula de compuerta + medidor</text>
<text x="393" y="62.4">= diámetro nominal en mm</text>
</g>
<g font-size="2" fill="#737373">
<text x="123.6" y="336.3">CISTERNA</text>
<text x="67.1" y="346.3">ACCESO</text>
<text x="491" y="373">ESCALA</text>
<text x="537" y="373">ACOTACIONES</text>
<text x="82.3" y="387.7">ALINEAMIENTO — CALLE</text>
<text x="491" y="388">FECHA</text>
<text x="537" y="388">REVISÓ / D.R.O.</text>
</g>
<g font-size="1.9">
<text x="180.6" y="78.8" transform="rotate(-90 180.6 78.8)">2.00</text>
<text x="180.6" y="108.2" transform="rotate(-90 180.6 108.2)">2.40</text>
<text x="360.6" y="108.2" transform="rotate(-90 360.6 108.2)">2.40</text>
<text x="8.6" y="121.5" transform="rotate(-90 8.6 121.5)">4.40</text>
<text x="215.3" y="121.5" transform="rotate(-90 215.3 121.5)">4.40</text>
<text x="180.6" y="137.5" transform="rotate(-90 180.6 137.5)">2.00</text>
<text x="360.6" y="137.5" transform="rotate(-90 360.6 137.5)">2.00</text>
<text x="8.6" y="164.2" transform="rotate(-90 8.6 164.2)">2.00</text>
<text x="180.6" y="164.2" transform="rotate(-90 180.6 164.2)">2.00</text>
<text x="215.3" y="164.2" transform="rotate(-90 215.3 164.2)">2.00</text>
<text x="360.6" y="164.2" transform="rotate(-90 360.6 164.2)">2.00</text>
<text x="155.8" y="178.3" transform="rotate(-180 155.8 178.3)">CAL</text>
<text x="335.8" y="178.3" transform="rotate(-180 335.8 178.3)">CAL</text>
<text x="180.6" y="190.8" transform="rotate(-90 180.6 190.8)">2.00</text>
<text x="360.6" y="190.8" transform="rotate(-90 360.6 190.8)">2.00</text>
<text x="8.6" y="198.8" transform="rotate(-90 8.6 198.8)">3.20</text>
<text x="215.3" y="198.8" transform="rotate(-90 215.3 198.8)">3.20</text>
<text x="365.6" y="206" transform="rotate(-90 365.6 206)">17.00</text>
<text x="185.6" y="219.4" transform="rotate(-90 185.6 219.4)">23.00</text>
<text x="180.6" y="225.5" transform="rotate(-90 180.6 225.5)">3.20</text>
<text x="360.6" y="225.5" transform="rotate(-90 360.6 225.5)">3.20</text>
<text x="8.6" y="233.5" transform="rotate(-90 8.6 233.5)">2.00</text>
<text x="215.3" y="233.5" transform="rotate(-90 215.3 233.5)">2.00</text>
<text x="8.6" y="282.8" transform="rotate(-90 8.6 282.8)">5.40</text>
<text x="180.6" y="282.8" transform="rotate(-90 180.6 282.8)">5.40</text>
<text x="215.3" y="282.8" transform="rotate(-90 215.3 282.8)">5.40</text>
<text x="360.6" y="282.8" transform="rotate(-90 360.6 282.8)">5.40</text>
<text x="206.8" y="323.4">2.00</text>
<text x="237.5" y="323.4">2.60</text>
<text x="269.5" y="323.4">2.20</text>
<text x="305.5" y="323.4">3.20</text>
<text x="340.2" y="323.4">2.00</text>
<text x="273" y="328.4">12.00</text>
<text x="180.6" y="345.5" transform="rotate(-90 180.6 345.5)">4.00</text>
<text x="26.8" y="378.7">2.00</text>
<text x="57.5" y="378.7">2.60</text>
<text x="89.5" y="378.7">2.20</text>
<text x="93" y="383.7">12.00</text>
<text x="125.5" y="378.7">3.20</text>
<text x="160.2" y="378.7">2.00</text>
</g>
<text font-size="1.8" fill="#0054cc" x="384" y="62.1">25</text>
<g font-size="1.8" fill="#737373">
<text x="60.4" y="77">PATIO POSTERIOR</text>
<text x="142.7" y="101">Vestidor</text>
<text x="322.7" y="101">Vestidor</text>
<text x="71.6" y="109">Recámara principal</text>
<text x="251.6" y="109">Recámara principal</text>
<text x="129.6" y="129">Baño principal</text>
<text x="309.6" y="129">Baño principal</text>
<text x="67.1" y="165.7">Baño 2</text>
<text x="157.2" y="167">Cubo de luz</text>
<text x="247.1" y="165.7">Baño 2</text>
<text x="337.2" y="167">Cubo de luz</text>
<text x="122.4" y="170.3">Recámara 3</text>
<text x="302.4" y="170.3">Recámara 3</text>
<text x="152.2" y="188.3">Lavandería</text>
<text x="332.2" y="188.3">Lavandería</text>
<text x="95.3" y="197">Pasillo</text>
<text x="275.3" y="197">Pasillo</text>
<text x="61.1" y="202.3">Recámara 2</text>
<text x="241.1" y="202.3">Recámara 2</text>
<text x="136.5" y="215.7">Cocina</text>
<text x="316.5" y="215.7">Cocina</text>
<text x="28.7" y="216.4" transform="rotate(-90 28.7 216.4)">ANDADOR / JARDÍN LATERAL</text>
<text x="51.4" y="233">Clóset</text>
<text x="74.9" y="233.7">½ Baño</text>
<text x="231.4" y="233">Clóset</text>
<text x="254.9" y="233.7">½ Baño</text>
<text x="55.8" y="253.7">Escalera</text>
<text x="235.8" y="253.7">Escalera</text>
<text x="102.6" y="278.3">Sala - comedor</text>
<text x="282.6" y="278.3">Sala - comedor</text>
</g>
<g font-size="1.7" fill="#737373">
<text x="119.9" y="262.3">N.P.T. ±0.00</text>
<text x="294.2" y="262.3">N.P.T. +3.00 / +6.00 / +9.00</text>
<text x="125.8" y="338.8">17.2 m³</text>
</g>
<g font-size="1.6" fill="#0054cc">
<text x="113.1" y="142.9">19</text>
<text x="136.4" y="142.9">19</text>
<text x="157.8" y="142.9">13</text>
<text x="171.9" y="139.2" transform="rotate(-90 171.9 139.2)">13</text>
<text x="293.1" y="142.9">19</text>
<text x="316.4" y="142.9">19</text>
<text x="337.8" y="142.9">13</text>
<text x="351.9" y="139.2" transform="rotate(-90 351.9 139.2)">13</text>
<text x="97.2" y="149.9" transform="rotate(-90 97.2 149.9)">19</text>
<text x="277.2" y="149.9" transform="rotate(-90 277.2 149.9)">19</text>
<text x="56.4" y="153.5">13</text>
<text x="70.8" y="153.5">19</text>
<text x="87.1" y="153.5">19</text>
<text x="236.4" y="153.5">13</text>
<text x="250.8" y="153.5">19</text>
<text x="267.1" y="153.5">19</text>
<text x="162.1" y="178.2">13</text>
<text x="342.1" y="178.2">13</text>
<text x="97.2" y="189.6" transform="rotate(-90 97.2 189.6)">25</text>
<text x="171.2" y="189.2" transform="rotate(-90 171.2 189.2)">19</text>
<text x="277.2" y="189.6" transform="rotate(-90 277.2 189.6)">25</text>
<text x="351.2" y="189.2" transform="rotate(-90 351.2 189.2)">19</text>
<text x="171.2" y="208.6" transform="rotate(-90 171.2 208.6)">19</text>
<text x="351.2" y="208.6" transform="rotate(-90 351.2 208.6)">19</text>
<text x="76.8" y="222.2">13</text>
<text x="89.8" y="222.2">19</text>
<text x="171.2" y="227.2" transform="rotate(-90 171.2 227.2)">25</text>
<text x="256.8" y="222.2">13</text>
<text x="269.8" y="222.2">19</text>
<text x="351.2" y="227.2" transform="rotate(-90 351.2 227.2)">25</text>
<text x="97.2" y="228.2" transform="rotate(-90 97.2 228.2)">25</text>
<text x="102.4" y="230.9">25</text>
<text x="139.4" y="230.9">25</text>
<text x="277.2" y="228.2" transform="rotate(-90 277.2 228.2)">25</text>
<text x="282.4" y="230.9">25</text>
<text x="319.4" y="230.9">25</text>
<text x="107.9" y="237.9" transform="rotate(-90 107.9 237.9)">32</text>
<text x="287.9" y="237.9" transform="rotate(-90 287.9 237.9)">32</text>
<text x="129.8" y="317.7">Línea enterrada Ø 50 mm</text>
</g>
<g font-size="1.6" fill="#737373">
<text x="49" y="296.3">SUBE</text>
<text x="229" y="296.3">SUBE</text>
<text x="161.6" y="358.3">C. MÁQ.</text>
</g>
<text font-size="1.6" fill="#008033" x="164.2" y="372.9">Toma municipal + medidor Ø 19 mm</text>
<g font-size="1.5" fill="#0054cc">
<text x="162.5" y="129.7">Reg.</text>
<text x="342.5" y="129.7">Reg.</text>
<text x="128.6" y="138.3">Lav.</text>
<text x="143.1" y="138.3">W.C.</text>
<text x="308.6" y="138.3">Lav.</text>
<text x="323.1" y="138.3">W.C.</text>
<text x="47.8" y="163">Reg.</text>
<text x="63.7" y="163">W.C.</text>
<text x="76.6" y="163">Lav.</text>
<text x="227.8" y="163">Reg.</text>
<text x="243.7" y="163">W.C.</text>
<text x="256.6" y="163">Lav.</text>
<text x="158.5" y="183.7">Lavad.</text>
<text x="338.5" y="183.7">Lavad.</text>
<text x="152.7" y="187">Cal.</text>
<text x="332.7" y="187">Cal.</text>
<text x="159.7" y="194.3">Ldro.</text>
<text x="339.7" y="194.3">Ldro.</text>
<text x="159.6" y="221">Freg.</text>
<text x="339.6" y="221">Freg.</text>
<text x="57.1" y="232.3">W.C.</text>
<text x="86" y="232.3">Lav.</text>
<text x="237.1" y="232.3">W.C.</text>
<text x="266" y="232.3">Lav.</text>
<text x="112" y="249.7">S.A.F.</text>
<text x="292" y="249.7">S.A.F.</text>
<text x="162.1" y="339.2">B-2</text>
<text x="162.1" y="352.5">B-1</text>
</g>
<g font-size="1.4" fill="#737373">
<text x="109.5" y="232.3">Ducto</text>
<text x="289.5" y="232.3">Ducto</text>
</g>
<text font-size="1.4" fill="#008033" x="141.6" y="356.6">V.F.</text>
<text font-size="1.4" fill="#0054cc" x="169.6" y="360.3">T</text>
<g font-size="1.3" fill="#0054cc">
<text x="384.5" y="57.9">M</text>
<text x="108.1" y="237.5">M</text>
<text x="288.1" y="237.5">M</text>
</g>
</svg>
